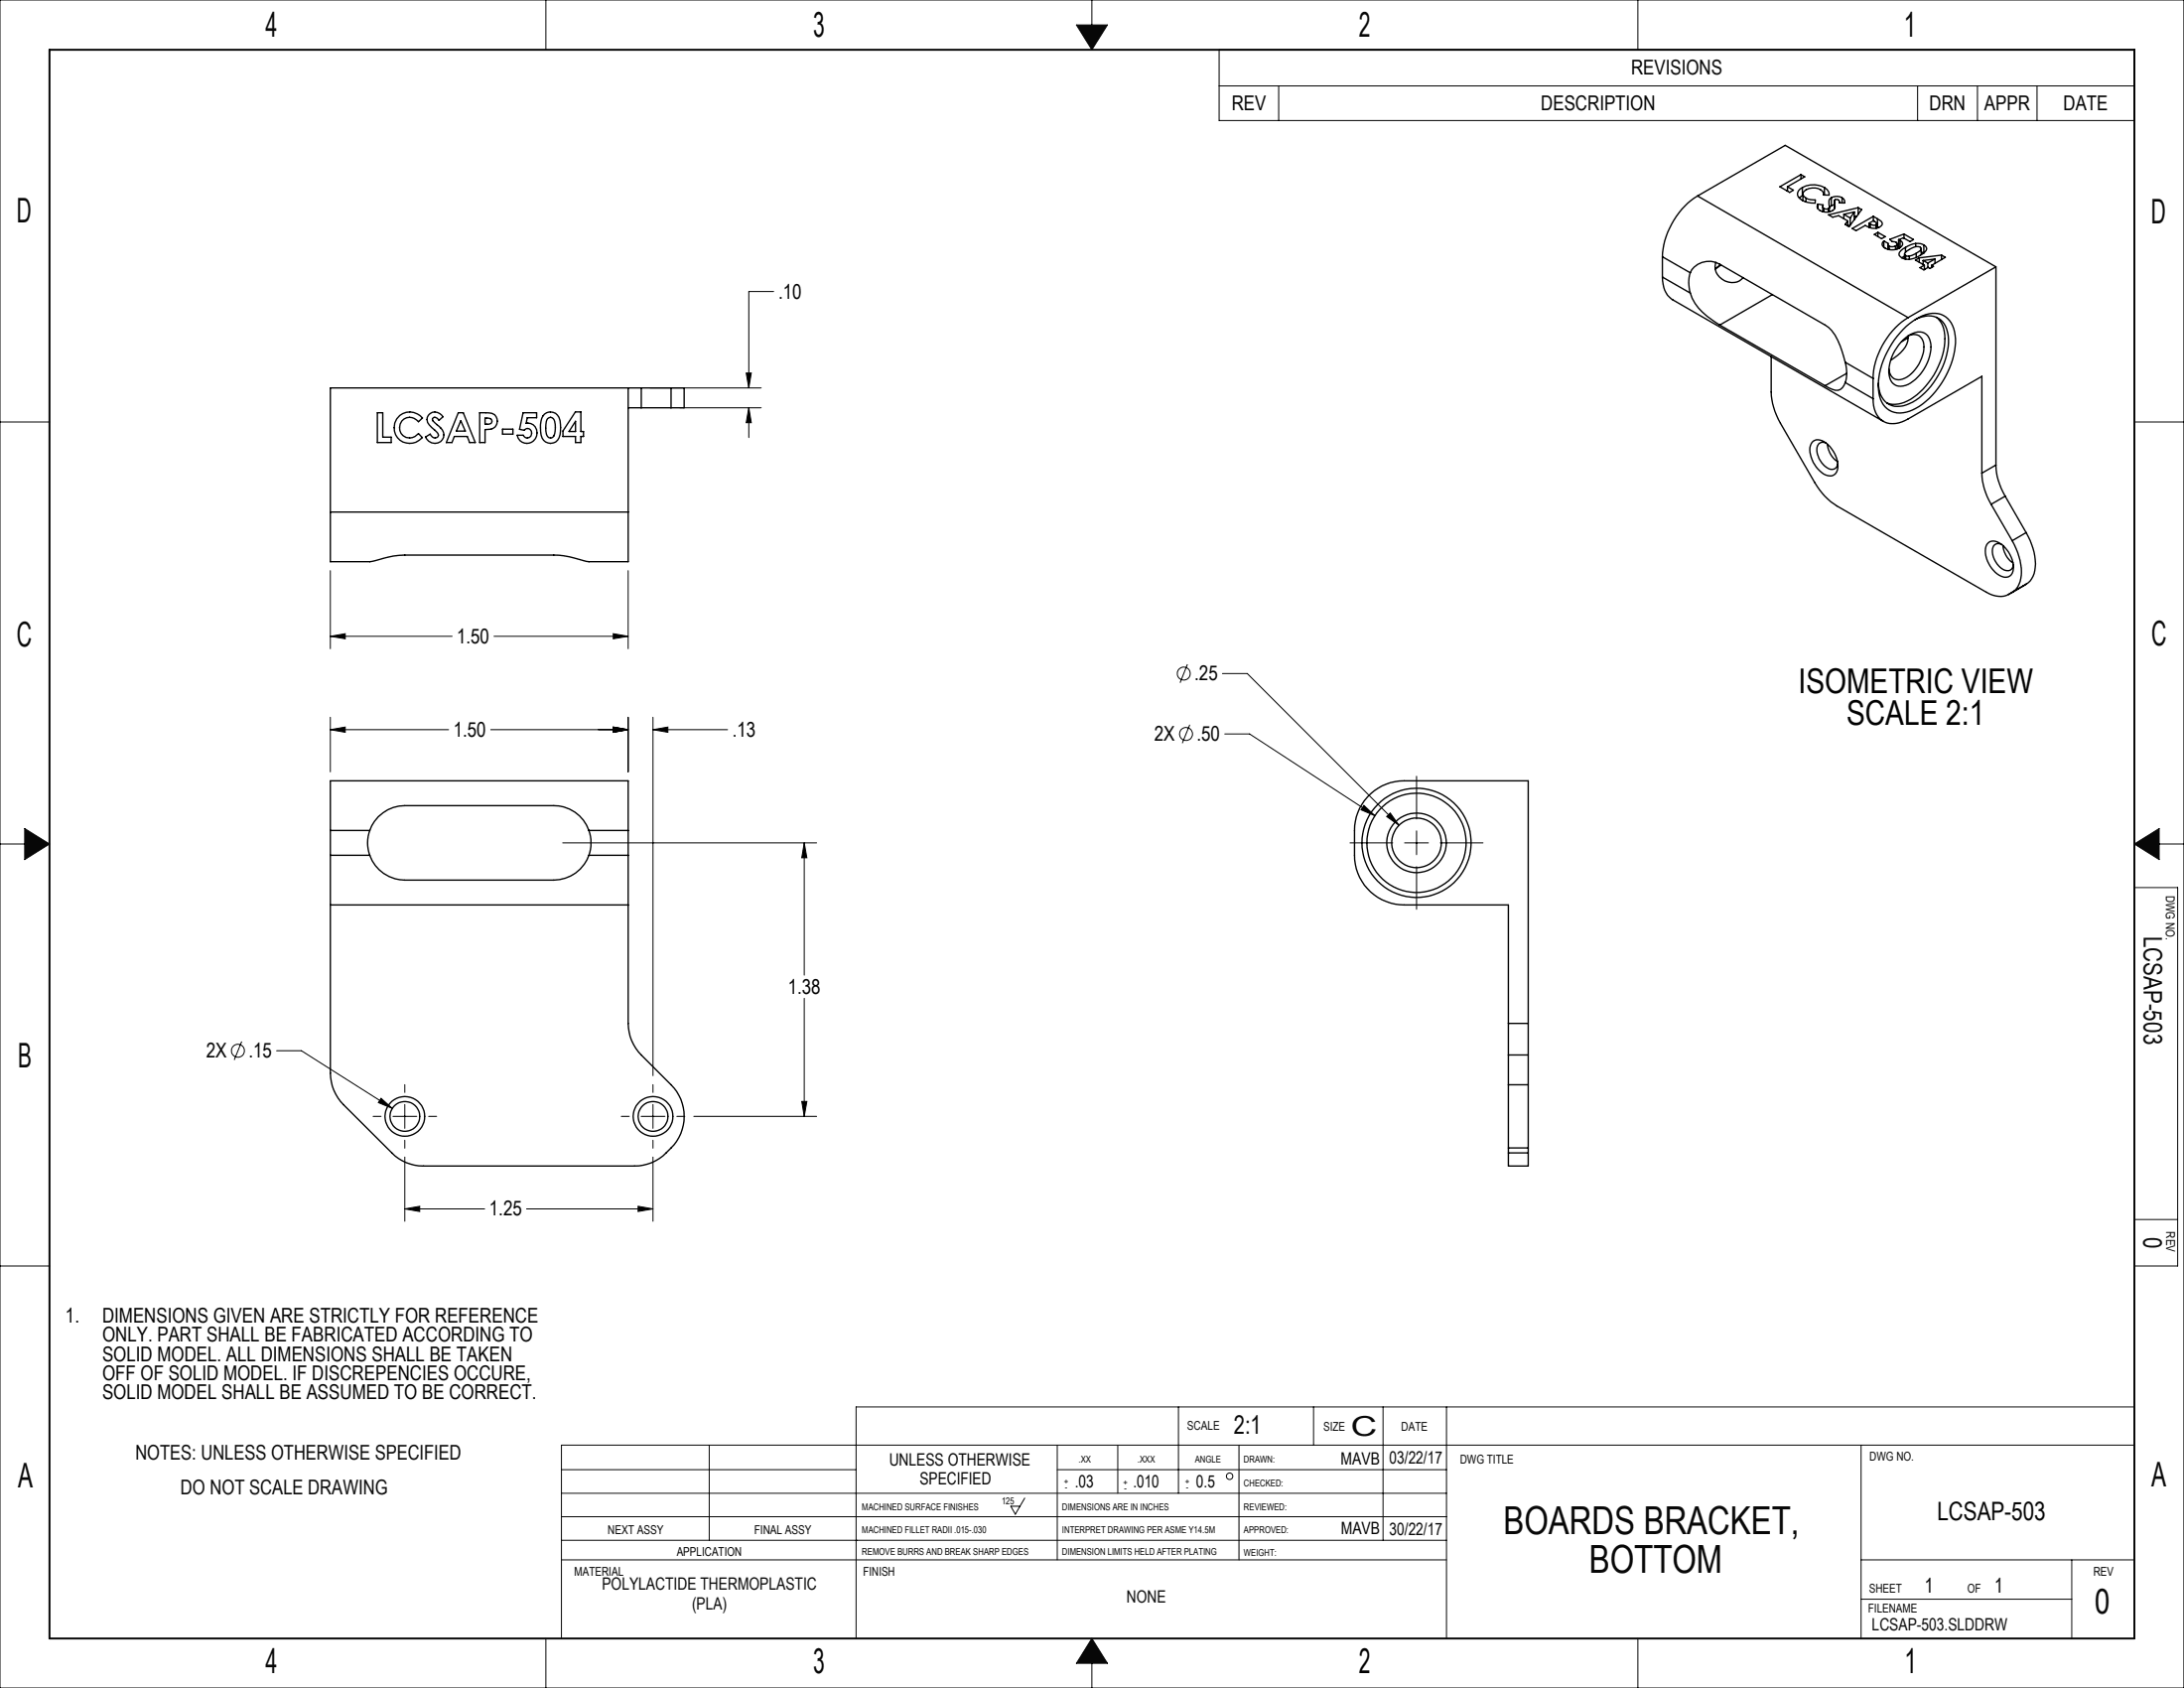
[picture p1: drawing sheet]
<svg xmlns="http://www.w3.org/2000/svg" width="559mm" height="432mm" viewBox="0 0 559 432" stroke-linecap="round" stroke-linejoin="round" font-family="sans-serif">
<g fill="none" stroke="#000" stroke-width=".25">
<path d="M270.5 369.7v29.3M286 369.7v12.3M317 369.7v29.3M143.7 399h226.4M262.2 383.2l-2.4 4.1-1.2-2h2.4"/>
<circle cx="314.6" cy="377.6" r=".82"/>
</g>
<g fill="none" stroke="#0a0605" stroke-width=".25">
<path d="M0 0h558.8v431.8h-558.8zM139.7 0v12.7M275.4 6.4h8l-4 6.3zM279.4 0v6.4M419.1 0v12.7M0 107.9h12.7M546.1 107.9h12.7M0 215.9h6.3M6.3 211.9l6.4 4-6.4 4zM546.1 215.9l6.4-4v8zM552.5 215.9h6.3M546.1 227h11.1v96.9h-11.1"/>
<path d="M546.1 312h11.1M0 323.9h12.7M301.5 359.9v22.1M336.1 359.9v9.8M353.9 359.9v34.1M370.1 359.9v59.2M546.1 359.9h-327.1v59.2M143.7 376h75.3M181.5 369.7v24.3M270.5 376h99.6M476.2 369.7v49.4M546.1 369.7h-402.4v49.4"/>
<path d="M143.7 382h226.4M143.7 394h226.4M143.7 388h226.4M476.2 399h69.9M530.1 399v20.1M139.7 419.1v12.7M279.4 419.1l4 6.4h-8zM419.1 419.1v12.7M476.2 409.1h53.9M279.4 425.5v6.3"/>
</g>
<path d="M12.7 12.7h533.4v406.4h-533.4z" fill="none" stroke="#0a0605" stroke-width=".5"/>
<path d="M275.4 6.4h8l-4 6.3zM546.1 215.9l6.4-4v8zM279.4 419.1l-4 6.4h8zM6.3 211.9v8l6.4-4z" fill-rule="evenodd" fill="#0a0605"/>
<g fill="none" stroke="#000" stroke-width=".25">
<path d="M311.9 12.7h234.2v18.1h-234.2zM311.9 22h234.2M327.2 22v8.8M490.6 22v8.8M506 22v8.8M521.2 22v8.8M197.9 74.6h-6.3v24.6M166.4 99.2h28.4M190.9 95.4h1.3l-.6 3.8zM174 104.3h20.8M191.6 104.3l.6 3.8h-1.3zM191.6 104.3v7.6"/>
<path d="M84.5 146v19.9M160.7 146v19.9M84.5 162.8l3.8-.7v1.3zM84.5 162.8h31.2M126.4 162.8h34.3M156.9 162.1l3.8 .7-3.8 .6zM303.8 169.9l-1.9 4.8M312.8 172.3h6.3l38.8 38.8M84.5 186.7l3.8-.7v1.3zM84.5 186.7h30.3M84.5 183.5v13.9M125.6 186.7h35.1"/>
<path d="M156.9 186l3.8 .7-3.8 .6zM160.7 183.5v13.9M167.1 186.7l3.8-.7v1.3zM167.1 183.5v91.7M167.1 186.7h19.1M304.4 185.4l-1.9 4.7M313.4 187.7h6.3l32.1 21M362.4 198.6v10.9M144 215.6h65M205.8 215.6l.6 3.8h-1.3zM205.8 215.6v33.8M345.4 215.6h10.9"/>
<path d="M349 206l2.8 2.7-3.6-1.5zM354.8 208.9l.9-.9 2.2 3.1zM359.4 215.6h6.1M362.4 212.5v6.2M368.5 215.6h10.9M362.4 221.7v10.9M205.8 255.4v30.2M61.8 266.4l-1.9 4.7M70.8 268.8h6.3l23.3 14.7M103.6 277.5v2M167.1 277.5v2M95.5 285.6h2"/>
<path d="M97.5 281l2.9 2.5-3.6-1.5zM100.5 285.6h6.1M103.6 282.5v6.1M103.6 291.7v2M103.6 296v16.4M109.7 285.6h2M159 285.6h2M164 285.6h6.1M167.1 282.5v6.1M167.1 291.7v2M167.1 296v16.4M173.2 285.6h2"/>
<path d="M177.5 285.6h31.5M205.1 281.8h1.3l-.6 3.8zM103.6 309.2l3.8-.6v1.3zM103.6 309.2h20.4M134.7 309.2h32.4M163.3 308.6l3.8 .6-3.8 .7z"/>
<circle cx="302.9" cy="172.3" r="1.66"/>
<circle cx="303.5" cy="187.8" r="1.66"/>
<circle cx="60.9" cy="268.8" r="1.67"/>
</g>
<path d="M163.3 308.6l3.8 .6-3.8 .7zM103.6 309.2l3.8-.6v1.3zM205.8 215.6l.6 3.8h-1.3zM205.1 281.8h1.3l-.6 3.8zM97.5 281l-.7 1 3.6 1.5zM167.1 186.7l3.8-.7v1.3zM156.9 186l3.8 .7-3.8 .6zM156.9 186l3.8 .7-3.8 .6zM84.5 186.7l3.8-.7v1.3zM191.6 104.3l.6 3.8h-1.3zM190.9 95.4h1.3l-.6 3.8zM156.9 162.1l3.8 .7-3.8 .6zM84.5 162.8l3.8-.7v1.3zM354.8 208.9l3.1 2.2-2.2-3.1zM349 206l-.8 1.2 3.6 1.5z" fill="#000"/>
<g fill="none" stroke="#000" stroke-width=".35">
<path d="M434.3 50.1a19.8 19.8 0 0 0-9 15.6M434.3 50.1l53.9 31.1M434.3 50.1l22.5-12.9 53.9 31.1M457.3 47.8v1.1M457.3 48.7l-.1 .1M460.8 44.7l-5.4 3.1 2.5 1.4 1-.6-1.6-.8M460.8 44.7l1 .5-4.5 2.6M460.8 44.7v1.1M461.2 48a1.69 1.69 0 0 0-1.3 1.6 1.69 1.69 0 0 0 1.2 1.6 6.1 6.1 0 0 0 3.3 .8l.1-.8-1.2-.1-1.2-.4M461.2 48a5.9 5.9 0 0 1 5.6 0M461.2 50.1l-.8 .6M461.2 48v2.1"/>
<path d="M461.3 49.6v1.7M461.3 50l-.1 .1M462.1 50.7v.9M465.1 52.2l1.4 .2a.64 .64 0 0 0 .2 .9M465.1 52.2v1.2M466.4 52.8v1.4M466.6 49.9a2.01 2.01 0 0 0-2.1-1.8 3.4 3.4 0 0 0-3.2 1.2v.4l.2 .5 .6 .5M466.6 49.8v.1M466.7 53.3l1.1 .1M466.7 53.3v.9M466.8 48a1.96 1.96 0 0 1 1.2 1.9h-1.4M466.8 48v1.9"/>
<path d="M467.8 53.4v.9M468.1 52.9v1.3M468.6 50.6a1.79 1.79 0 0 0-.5 2.3l-.3 .5M468.6 50.6l.4-.2a2.86 2.86 0 0 1 2.3 .2M468.6 52.6l-.5 .6M468.6 50.6v2M469.4 52.4l-.8 .2M469.4 51.5v1.8M469.4 52.1a1.63 1.63 0 0 1-1.7 2.2 2.08 2.08 0 0 1-2.7-1.7l.1-.4M469.4 52.1v1.1M470.6 51.9a.68 .68 0 0 0-.4-.8 .68 .68 0 0 0-.8 .2v.8M470.6 51.6v.3"/>
<path d="M471.3 50.6a1.11 1.11 0 0 1 .6 1.3h-1.3M471.3 50.6v1.3M471.8 54.8v1.2M471.8 54.8l1.6 1M472.8 56.5v1.3M472.8 57.5l.5 .3M473.4 55.8v1.8M474.5 54.2l-2.7 .6M474.5 54.2l-1.1 1.6M474.5 54.2v2M475.1 55.3l-.6 .1M475.4 53.1l-7.5 1.9 1 .6 1.5-.4 2.4 1.3"/>
<path d="M475.4 53.1l.9 .5-3.2 4.4-1-.6 .7-.9M475.4 53.1v1.8M478.2 58.1h-.1M478.2 57.1l.3 .2M478.2 57.1v1M478.5 57.3l.9 .3 .6-.1M478.5 57.3v1M479.3 55.4l-5.4 3.1 1 .5 2.3-1.3a3.2 3.2 0 0 0 4.4-.2 1.41 1.41 0 0 0-1.2-1.5M479.3 56.5l.9 .6-.2 .4M479.3 55.4l1.1 .6M479.3 55.4v1.1M479.3 56.5l-1.1 .6"/>
<path d="M479.6 60l.9-.6 1.9 1.1-1 .6zM480 57.5v.9M480.2 57.2v1.1M480.2 58l.2 .1M480.4 58.1l.2 .1M480.4 56v2.1M480.5 59.4v1.1M487.2 59.9l-3.7 1.3 .7 .6 .7 .1a.52 .52 0 0 1 .4 .8l-.3 .2M487.2 59.9l2.4 1.4-.9 .5-1.7-.9-1.2 .4M487.2 59.9v1M425.3 70.9a6.4 6.4 0 0 0 2.7 5.8l53.9 31.1M425.3 65.7l7.2 4.1"/>
<path d="M425.3 70.9l7.2 4.1M425.3 65.7v5.2M432.5 69.8a5.4 5.4 0 0 1 7.5-2.2l27 15.5a11.1 11.1 0 0 1 4.3 6.8l.8 2.8M432.5 75a15.7 15.7 0 0 0 7.5 8.1M432.5 69.8a8.8 8.8 0 0 0 0 5.2M439 67.1a4.2 4.2 0 0 0 1.5 4.3 4.2 4.2 0 0 0 4.6 .4l.9-.8M440.1 67.7l-1.2 1.1 1.4-1M453.5 75.4l-13.5 7.7M482 61.6l1.1 .7v.4l.3 .3M482 61.6v1.7M483 62.5v1.2M483.4 63v.9"/>
<path d="M485 62.9l-.7 .2-.9-.1M485 62.9v.9M485.4 62.4v1.3M485.8 61.3l.4 .2M485.8 61.3v2.1l.2 .1M485.8 62.5l-.4 .1M486.2 61.5l.6 .7a1.85 1.85 0 0 1-2.1 1.7 2.77 2.77 0 0 1-3.2-1.4l.5-.9M486.2 61.5v1.8M487.3 65.5l-.7 .5M487.3 65v1.2M487.5 63.3v1.2M487.6 65.4l.9 .1"/>
<path d="M487.6 65.4v.9M488.5 65.5v.8M490.1 62.3h1.3l.8 .4M490.1 62.3l-1.2 .3-1.4 .7M490.1 62.3v.8M490.3 64.8a1.51 1.51 0 0 0 1.2-1.4l-.2-.2a4.1 4.1 0 0 0-4 1.8l.3 .4M490.3 64.8l-1.8 .7M490.3 64.8v1.1M491.1 66l-1 .5 2.3 1.3M491.1 66v1.1M491.6 63.6v1.6M492.1 66.6l1.2 .7"/>
<path d="M492.1 66.6v1.1M492.2 62.7a1.04 1.04 0 0 1 .7 .8 1.04 1.04 0 0 1-.5 1.1 5.6 5.6 0 0 1-5.8 1.3 .94 .94 0 0 1-.6-1.4l1.5-1.2M492.2 62.7v2l-.6-.2M492.4 67.8l-1.2 .7 1 .5 1.1-.6 .5 .3 .9-.5-.5-.3M492.4 67.8v1.2M492.4 68.9h.1M493.3 67.3v1.1M494.2 67.9v.5M495.1 66.3l-1.8 1M495.1 66.3v1.1M495.1 66.3l-3 .3M496.7 65.3l1 .5-3.5 2.1"/>
<path d="M496.7 65.3l-5.6 .7M496.7 65.3v1.1M510.7 68.3l-22.5 12.9M510.7 68.3v50.7M160.7 99.2h3.4M160.7 99.2h-76.2v31.8M160.7 99.2v31.8M164.1 99.2h7.6M164.1 99.2v5.1M171.7 99.2h3.3v5.1h-3.3M171.7 99.2v5.1M440 83.1l27 15.6"/>
<path d="M453.2 91.2v9.1a17.3 17.3 0 0 0 2.3 8l8.8 15.1a16.5 16.5 0 0 0 5.7 6l38.2 22.1a5.8 5.8 0 0 0 5.7 .5M472.1 92.7a8.8 8.8 0 0 1 0 5.2M472.1 97.9a2.25 2.25 0 0 1-3.2 1.7l-1.9-.9M472.1 92.7l7.1 4.1M472.1 97.9l7.1 4.1M472.5 95.5l-5.5 3.2M479.2 96.8v5.2M486.9 87a5.3 5.3 0 0 1 5.4-1.8 4.4 4.4 0 0 1 1.6 5.1 11.4 11.4 0 0 1-6.4 8.3 2.96 2.96 0 0 1-4.1-2.6 11.2 11.2 0 0 1 3.5-9zM487.7 83.5a10.3 10.3 0 0 1 8.2-3.3 5.7 5.7 0 0 1 4.3 5.6 20.7 20.7 0 0 1-5.8 15.3 11.9 11.9 0 0 1-9 4.5 5.5 5.5 0 0 1-4.7-5.1 20.8 20.8 0 0 1 7-17zM488.2 86a5.4 5.4 0 0 1-2.6 4.9l-1.8 1.2M488.2 81.2a19.8 19.8 0 0 0-9 15.6M488.2 85.9a2.67 2.67 0 0 1 3 .1 2.67 2.67 0 0 1 1.1 2.8 9.5 9.5 0 0 1-5.5 8.2 2.53 2.53 0 0 1-3.5-2.6"/>
<path d="M488.2 86.4l-1.7 1M490 81.8a5.6 5.6 0 0 1 7 .5 9.4 9.4 0 0 1 1.1 8.4 20.1 20.1 0 0 1-8.7 12.2 5.8 5.8 0 0 1-7-.2l-.5-.5a7.1 7.1 0 0 1-1.3-4.1M495.4 81.1a7.7 7.7 0 0 1 2.1 7.6 19.8 19.8 0 0 1-9.4 13.9 6.3 6.3 0 0 1-5.3 .5M96.6 105.6h1.3v6.2h2.2v1.4h-3.5zM102.3 106.3a4.1 4.1 0 0 1 5.8 .6l-1 1a2.66 2.66 0 0 0-4-.5 2.66 2.66 0 0 0 0 4 2.66 2.66 0 0 0 4-.5l1 1a4.1 4.1 0 0 1-6.1 .4 4.1 4.1 0 0 1 .3-6zM109.6 106.2a2.22 2.22 0 0 1 3.7 .4l-1 .9-.5-.5a.63 .63 0 0 0-.8-.2 .63 .63 0 0 0-.3 .8l1.1 1a2.76 2.76 0 0 1 1.4 3.9 2.5 2.5 0 0 1-4.3-.7l1.2-.7a1.17 1.17 0 0 0 .8 .9 1.17 1.17 0 0 0 1.2-.4 1.49 1.49 0 0 0-.9-1.6 3.5 3.5 0 0 1-1.9-3.2zM117.3 105.6h1.2l3.1 7.6h-1.4l-.6-1.5h-3.4l-.6 1.5h-1.4zM117.9 107.6l1.2 2.7h-2.3zM122.7 105.6a6.8 6.8 0 0 1 3.8 .5 2.18 2.18 0 0 1 .6 2.5 2.18 2.18 0 0 1-2.3 1.3h-.7v3.3h-1.4zM124.1 107a1.64 1.64 0 0 1 1.7 .5v.7l-.4 .2-1.3 .1zM128.6 109.8h2.6v1.3h-2.6zM133.8 105.6h3.5v1.3h-2.4l-.3 1.4a2.57 2.57 0 0 1 2.9 2.4 2.57 2.57 0 0 1-2.7 2.7 2.48 2.48 0 0 1-2.5-2.1h1.6a1.13 1.13 0 0 0 1.5 .5 1.13 1.13 0 0 0 .5-1.4 1.13 1.13 0 0 0-1.5-.6l-.3 .3-1.2-.3z"/>
<path d="M139.3 105.9a2.46 2.46 0 0 1 4 1.7l.1 .9a4.9 4.9 0 0 1-1.2 4.6 2.6 2.6 0 0 1-2.8-.2 2.6 2.6 0 0 1-1.1-2.6v-.8a4.9 4.9 0 0 1 1-3.6zM140.1 107.1a1.07 1.07 0 0 1 1.2-.2 1.07 1.07 0 0 1 .6 .9l.2 1.6a2.8 2.8 0 0 1-1 2.6 1.39 1.39 0 0 1-1.4-1.7l-.1-.8a3.7 3.7 0 0 1 .5-2.4zM147.2 105.4h1.4v5h.7v1.3h-.7v1.5h-1.4v-1.5h-3.2v-1.5zM147.2 107.8v2.6h-1.6zM160.7 104.3h3.4M164.1 104.3h7.6M463.7 113.1a2.51 2.51 0 0 1 3.5 .2 7.4 7.4 0 0 1 2.9 7 2.12 2.12 0 0 1-3.4 1 7.4 7.4 0 0 1-3.5-7.4zM467.1 113.3a1.62 1.62 0 0 0-1.6 .2 1.62 1.62 0 0 0-.6 1.5 5.4 5.4 0 0 0 3.7 5.1 1.5 1.5 0 0 0 1.6-1.5M467.6 113.6a5.8 5.8 0 0 0 2.5 4.5M479.2 102a5.8 5.8 0 0 0 3.6 6.2l1.4 .2a7.4 7.4 0 0 0 4-1.2l18.9-10.9v24.7M510.7 119a16.3 16.3 0 0 0 2.3 7.9M510.7 119l-3.6 2"/>
<path d="M84.5 131v12.7h10.1a50.3 50.3 0 0 1 9-1.7h38.1a46.9 46.9 0 0 1 9 1.7h10v-12.7M84.5 131h76.2M507.1 121a16.3 16.3 0 0 0 2.3 8M508.8 138.7a3 3 0 0 1 3.8 .9 6.9 6.9 0 0 1 2.2 7 2.18 2.18 0 0 1-3.2 .6 7.1 7.1 0 0 1-3.3-7.8zM509.4 129l5.4 9.3M512.1 139.2a1.59 1.59 0 0 0-1.8 .2 1.59 1.59 0 0 0-.5 1.6 5.4 5.4 0 0 0 3.7 5 1.44 1.44 0 0 0 1.6-1.5M512.5 139.6a5.8 5.8 0 0 0 2.6 4.4M513 126.9l-3.6 2.1M513 126.9l5.4 9.3M514.8 138.3a14.4 14.4 0 0 1 2.1 10.5 4.6 4.6 0 0 1-2.1 2.7M518.4 136.2a13.3 13.3 0 0 1 1.8 11.2 3.9 3.9 0 0 1-1.8 2M518.4 136.2l-3.6 2.1"/>
<path d="M514.8 151.5l-.9 .5M518.4 149.4l-3.6 2.1M518.4 149.4l-4.5 2.6M84.5 212.4v-12.7h76.2v12.7M84.5 218.8v12.7M84.5 212.4h10.1M84.5 218.8h10.1M84.5 212.4v6.4M94.6 212.4a9.6 9.6 0 0 1 9-6.3h38.1a9.4 9.4 0 0 1 9 6.3M94.6 218.8a9.6 9.6 0 0 0 9 6.3h38.1a9.6 9.6 0 0 0 9-6.3M94.6 212.4a9.2 9.2 0 0 0 0 6.4M150.7 212.4a9.8 9.8 0 0 1 0 6.4"/>
<path d="M150.7 212.4h10M150.7 218.8h10M160.7 218.8v12.7M160.7 212.4v6.4M84.5 231.5v43a11.5 11.5 0 0 0 3.4 8.1l12.4 12.3a11.1 11.1 0 0 0 8 3.4h54a11.8 11.8 0 0 0 9.4-4.6 11.4 11.4 0 0 0 0-16.2l-7.6-7.6a11.5 11.5 0 0 1-3.4-8.1v-30.3M84.5 231.5h76.2M385.9 277.5v16.2M385.9 261.8v8.1M385.9 261.8v-30.3h-26.6a12.7 12.7 0 0 1-12.7-12.7v-6.4a12.7 12.7 0 0 1 12.7-12.7h31.7v62.1M385.9 277.5h5.1M385.9 269.9h5.1M385.9 269.9v7.6"/>
<path d="M385.9 261.8h5.1M391 277.5v16.2M391 261.8v8.1M391 269.9v7.6M385.9 294.9v3.4h5.1v-3.4M385.9 293.7h5.1M385.9 293.7v1.2M385.9 294.9h5.1M391 293.7v1.2"/>
<circle cx="362.4" cy="215.6" r="7.6"/>
<circle cx="362.4" cy="215.6" r="12.7"/>
<circle cx="362.4" cy="215.6" r="6.4"/>
<circle cx="362.4" cy="215.6" r="14"/>
<circle cx="103.6" cy="285.6" r="3.8"/>
<circle cx="103.6" cy="285.6" r="5.1"/>
<circle cx="167.1" cy="285.6" r="3.8"/>
<circle cx="167.1" cy="285.6" r="5.1"/>
</g>
<g font-size="9.9" fill="#0a0605">
<text x="384.7" y="392.5">BOARDS BRACKET,</text>
<text x="406.6" y="402.4">BOTTOM</text>
</g>
<g font-size="8.7" fill="#0a0605">
<text x="68" y="9.4">4</text>
<text x="208.1" y="9.3">3</text>
<text x="347.7" y="9.3">2</text>
<text x="487.1" y="9.4">1</text>
<text x="4.3" y="57">D</text>
<text x="550.4" y="57.2">D</text>
<text x="4.3" y="165.3">C</text>
<text x="550.5" y="165.1">C</text>
<text x="4.6" y="273.1">B</text>
<text x="4.6" y="380.6">A</text>
<text x="550.5" y="380.4">A</text>
<text x="536" y="412.8">0</text>
<text x="67.9" y="428">4</text>
<text x="208.1" y="428">3</text>
<text x="487.3" y="428.1">1</text>
</g>
<g font-size="8.7">
<text x="460.2" y="177.3">ISOMETRIC VIEW</text>
<text x="472.5" y="185.5">SCALE 2:1</text>
<text x="347.7" y="428.1">2</text>
</g>
<text font-size="7" fill="#0a0605" x="345.7" y="367.2">C</text>
<g font-size="6.5" fill="#0a0605">
<text x="548.5" y="239.5" transform="rotate(90 548.5 239.5)">LCSAP-503</text>
<text x="548.4" y="316.4" transform="rotate(90 548.4 316.4)">0</text>
<text x="315.7" y="366.7">2:1</text>
</g>
<text font-size="6.5" x="495.7" y="388.9">LCSAP-503</text>
<g font-size="5.2">
<text x="417.3" y="19.1">REVISIONS</text>
<text x="315.1" y="28.2">REV</text>
<text x="394.3" y="28.2">DESCRIPTION</text>
<text x="493.7" y="28.2">DRN</text>
<text x="507.7" y="28.2">APPR</text>
<text x="527.9" y="28.2">DATE</text>
<text x="199.1" y="76.3">.10</text>
<text x="116.9" y="164.5">1.50</text>
<text x="305.6" y="174.1">.25</text>
<text x="116" y="188.4">1.50</text>
<text x="187.4" y="188.4">.13</text>
<text x="295.3" y="189.5">2X</text>
<text x="306.2" y="189.5">.50</text>
<text x="201.6" y="254.2">1.38</text>
<text x="52.7" y="270.6">2X</text>
<text x="63.6" y="270.6">.15</text>
<text x="125.2" y="311">1.25</text>
<text x="16.8" y="338.4">1.</text>
<text x="26.2" y="338.4">DIMENSIONS GIVEN ARE STRICTLY FOR REFERENCE</text>
<text x="26.2" y="343.3">ONLY. PART SHALL BE FABRICATED ACCORDING TO</text>
<text x="26.2" y="348.2">SOLID MODEL. ALL DIMENSIONS SHALL BE TAKEN</text>
<text x="26.2" y="353.1">OFF OF SOLID MODEL. IF DISCREPENCIES OCCURE,</text>
<text x="26.2" y="358">SOLID MODEL SHALL BE ASSUMED TO BE CORRECT.</text>
<text x="492.5" y="407.3">1</text>
<text x="510.3" y="407.3">1</text>
</g>
<g font-size="5.2" fill="#0a0605">
<text x="34.6" y="373.4">NOTES: UNLESS OTHERWISE SPECIFIED</text>
<text x="46.2" y="382.3">DO NOT SCALE DRAWING</text>
</g>
<g font-size="4.4">
<text x="227.5" y="374.8">UNLESS OTHERWISE</text>
<text x="343" y="374.6">MAVB</text>
<text x="235.3" y="379.6">SPECIFIED</text>
<text x="275" y="380.5">.03</text>
<text x="290" y="380.5">.010</text>
<text x="306.1" y="380.6">0.5</text>
<text x="343.1" y="392.5">MAVB</text>
</g>
<g font-size="4.4" fill="#0a0605">
<text x="355.5" y="374.5">03/22/17</text>
<text x="355.5" y="392.6">30/22/17</text>
<text x="154" y="406.6">POLYLACTIDE THERMOPLASTIC</text>
<text x="177" y="411.7">(PLA)</text>
<text x="288.3" y="409.9">NONE</text>
<text x="479" y="417">LCSAP-503.SLDDRW</text>
</g>
<g font-size="3.1">
<text x="554.2" y="229.1" transform="rotate(90 554.2 229.1)">DWG NO.</text>
<text x="554.2" y="315.1" transform="rotate(90 554.2 315.1)">REV</text>
<text x="358.5" y="366">DATE</text>
<text x="373.6" y="374.5">DWG TITLE</text>
<text x="478.4" y="373.7">DWG NO.</text>
<text x="155.5" y="392.4">NEXT ASSY</text>
<text x="193" y="392.4">FINAL ASSY</text>
<text x="173.2" y="398">APPLICATION</text>
<text x="146.9" y="403.1">MATERIAL</text>
<text x="220.9" y="403.2">FINISH</text>
<text x="478.2" y="407.4">SHEET</text>
<text x="503.4" y="407.4">OF</text>
<text x="535.6" y="403.2">REV</text>
<text x="478" y="412.6">FILENAME</text>
</g>
<g font-size="3.1" fill="#0a0605">
<text x="303.8" y="365.9">SCALE</text>
<text x="338.7" y="365.9">SIZE</text>
</g>
<g font-size="2.4">
<text x="276" y="374.1">.XX</text>
<text x="291.1" y="374.1">.XXX</text>
<text x="305.8" y="374.1">ANGLE</text>
<text x="318.3" y="374.1">DRAWN:</text>
<text x="272.2" y="379.8">+</text>
<text x="272.5" y="381.2">-</text>
<text x="287.4" y="380">+</text>
<text x="287.7" y="381.4">-</text>
<text x="303.2" y="379.8">+</text>
<text x="303.5" y="381.2">-</text>
<text x="318.3" y="380.2">CHECKED:</text>
<text x="220.5" y="386.2">MACHINED SURFACE FINISHES</text>
<text x="256.3" y="384.7">125</text>
<text x="271.8" y="386.2">DIMENSIONS ARE IN INCHES</text>
<text x="318.3" y="386.2">REVIEWED:</text>
<text x="220.5" y="392.3">MACHINED FILLET RADII .015-.030</text>
<text x="271.8" y="392.3">INTERPRET DRAWING PER ASME Y14.5M</text>
<text x="318.3" y="392.3">APPROVED:</text>
<text x="220.5" y="397.8">REMOVE BURRS AND BREAK SHARP EDGES</text>
<text x="271.8" y="397.8">DIMENSION LIMITS HELD AFTER PLATING</text>
<text x="318.3" y="398">WEIGHT:</text>
</g>
</svg>
